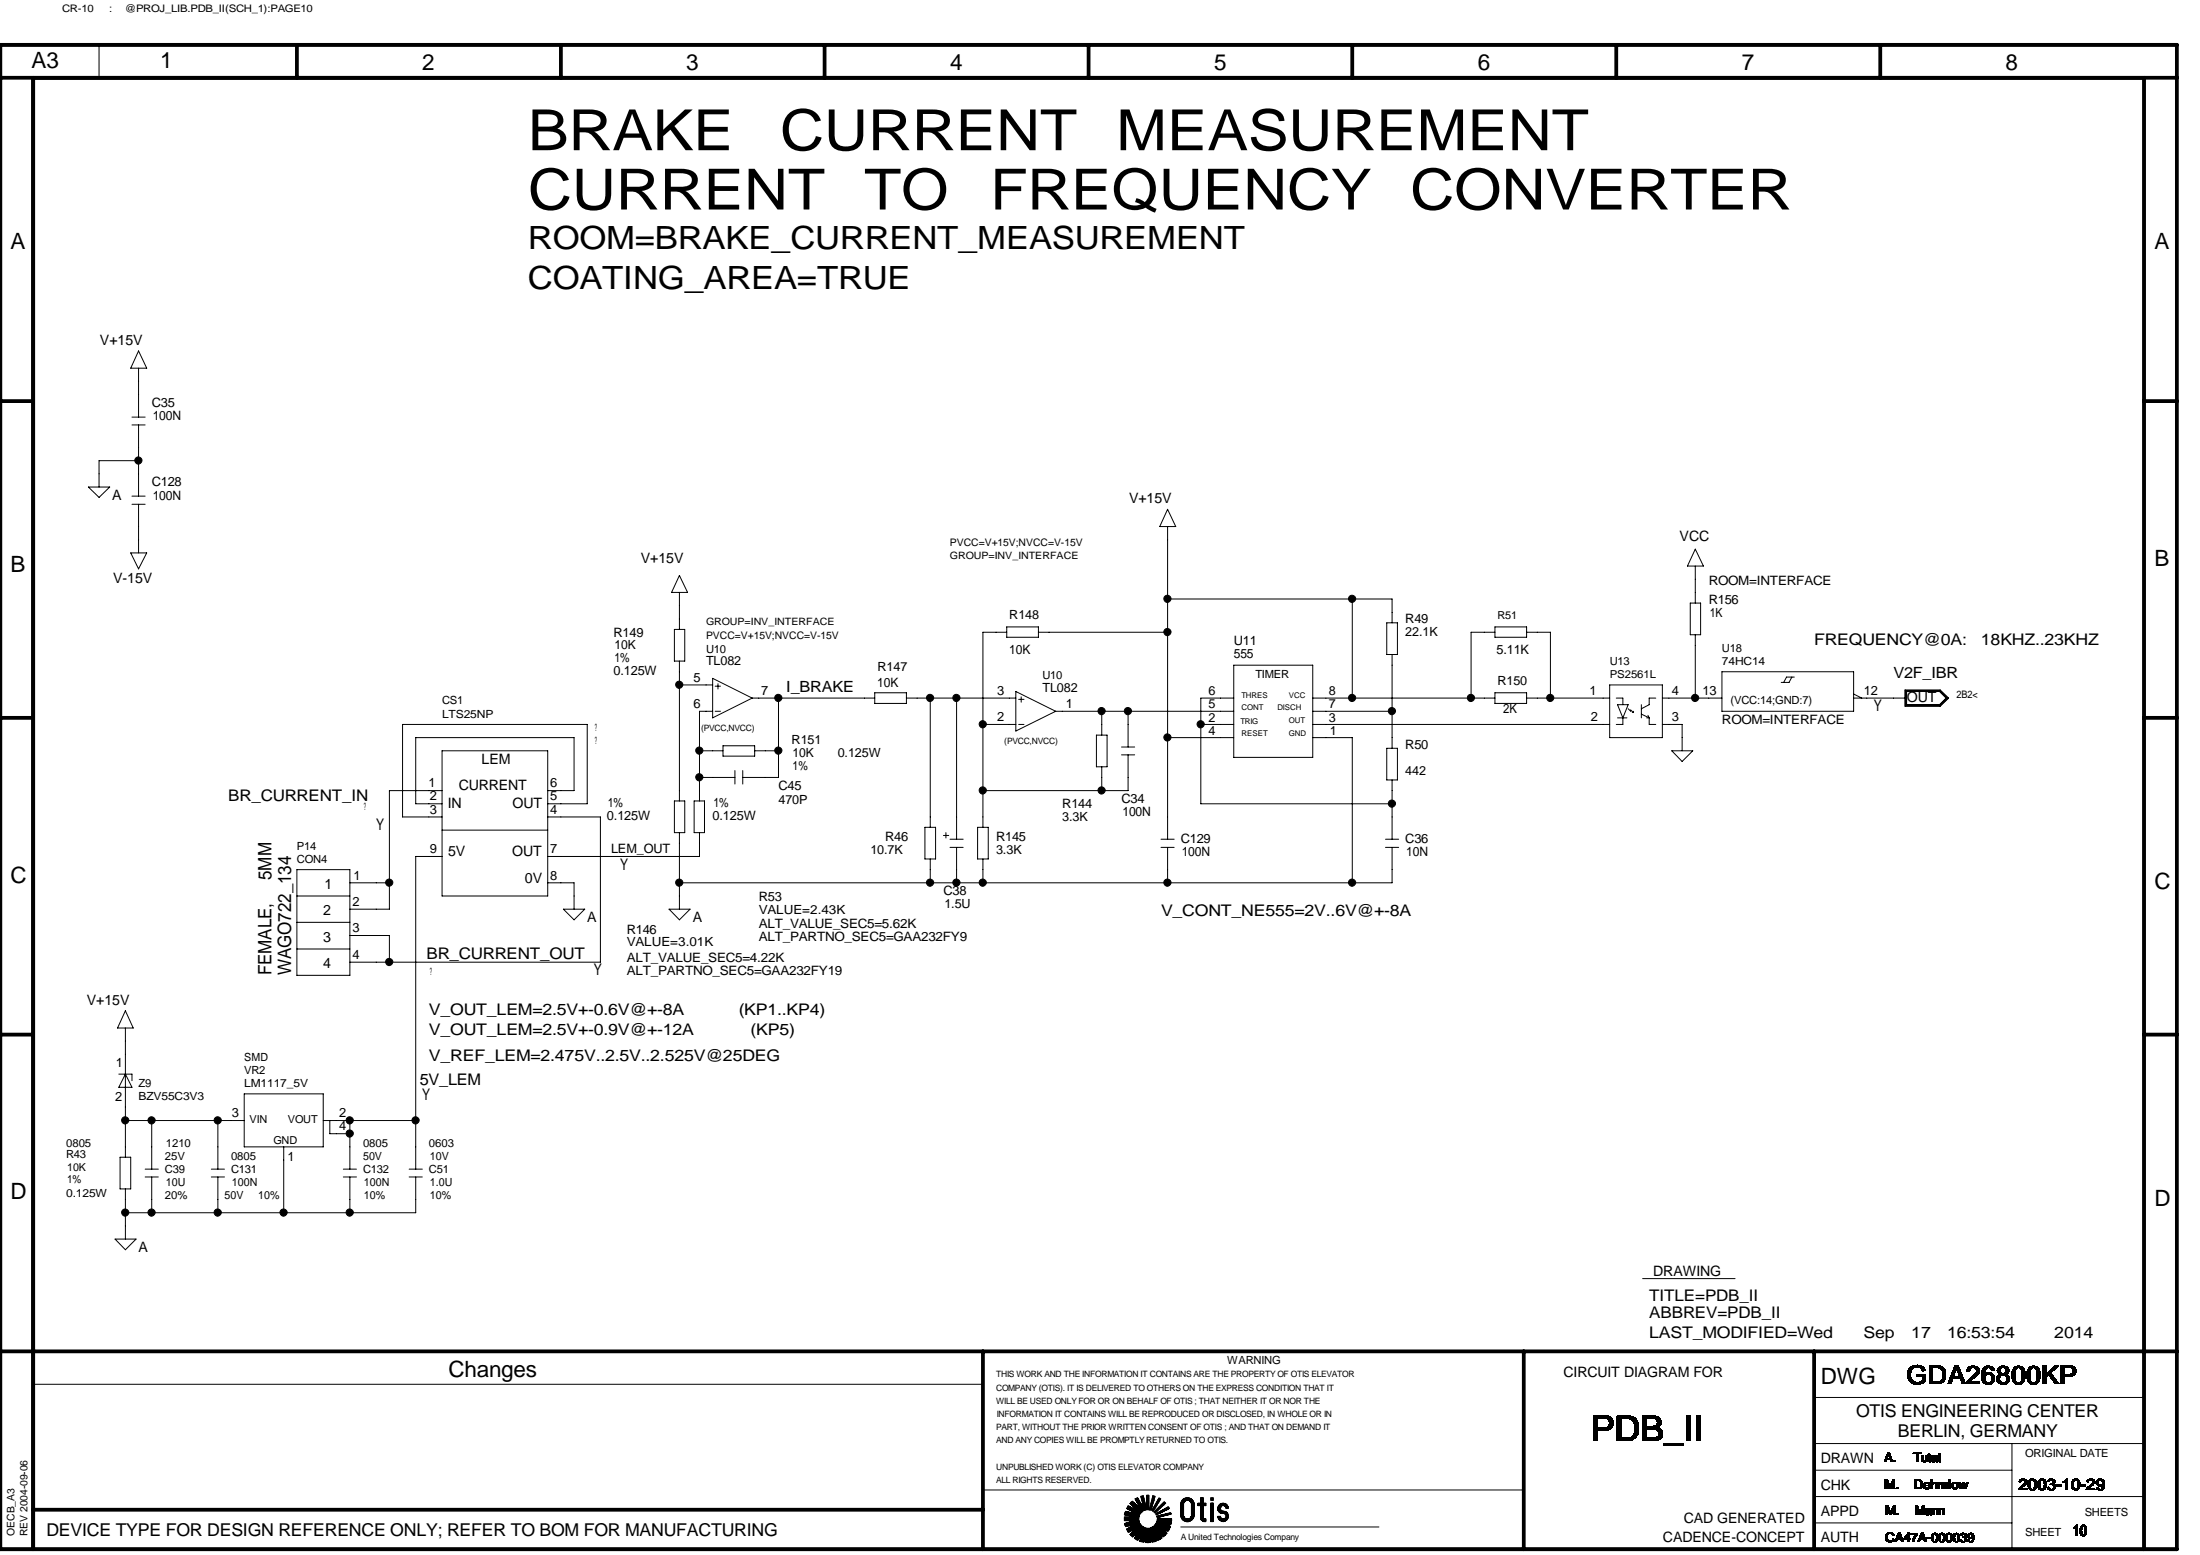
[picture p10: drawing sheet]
<svg xmlns="http://www.w3.org/2000/svg" width="297mm" height="210mm" viewBox="0 0 297 210" stroke-linecap="round" stroke-linejoin="round" font-family="sans-serif">
<g fill="none" stroke="#000" stroke-width=".51">
<path d="M0 6.1h293.9v203h-293.9zM0 10.5h293.9M4.5 10.5v198.6M40.1 6.1v4.4M75.7 6.1v4.4M111.3 6.1v4.4M147 6.1v4.4M182.6 6.1v4.4M218.2 6.1v4.4M253.9 6.1v4.4M289.5 10.5v198.6M0 54.1h4.5"/>
<path d="M289.5 54.1h4.4M0 96.9h4.5M289.5 96.9h4.4M0 139.7h4.5M289.5 139.7h4.4M0 182.4h293.9M132.7 182.4v26.7M205.7 182.4v26.7M244.9 182.4v26.7M4.5 203.8h128.2"/>
</g>
<g fill="none" stroke="#000" stroke-width=".14">
<path d="M.2 6.2h293.5v202.8h-293.5zM13.4 6.1v4.4M17.8 57.4h1.8M17.8 56.3h1.8M18.7 47.4l1.1 2.3h-2.2zM18.7 49.7v6.6M18.7 57.4v9.6M11.9 65.7h2.9l-1.4 1.4zM17.6 74.6h2.2l-1.1 2.2zM17.8 68.1h1.8M17.8 67h1.8M18.7 68.1v6.5"/>
<path d="M18.7 62.2h-5.3v3.5M91.7 77.7l1.1 2.3h-2.1zM91.7 80v5M157.6 68.7l1.1 2.4h-2.1zM157.6 71.1v42.2M228.9 76.4v5M228.9 74.1l1.1 2.3h-2.2zM91.1 85h1.4v4.2h-1.4zM91.7 89.2v18.9M91.7 92.5h4.5M96.2 96h-1.8v12.1M96.2 91.6l5.4 2.6-5.4 2.7z"/>
<path d="M96.6 96h.7M96.6 92.6h.7M96.9 92.3v.7M101.6 94.2h16.5M105.1 94.2v10.7h-4.8M118.1 93.5h4.3v1.5h-4.3zM122.4 94.2h14.8M125.6 94.2v17.5M129.2 94.2v19.1M132.7 97.8h4.5M135.9 84.6h4.3v1.4h-4.3zM135.9 85.3h-3.2v26.4"/>
<path d="M137.2 93.3l5.3 2.7-5.3 2.7zM137.5 94.4h.8M137.5 97.8h.8M137.9 94.1v.7M140.2 85.3h17.4M142.5 96h24.1M148 99.2h1.5v4.3h-1.5zM148.8 96v3.2M152.3 96v4.8M157.6 99.6h9M157.6 80.9h30.4v3.2M162.1 97.8h4.5"/>
<path d="M166.6 94.2h-4.5v14.3h25.9M166.6 89.8h10.6v12.4h-10.6zM177.2 94.2h24.6M177.2 96h10.8M177.2 97.8h40.1M177.2 99.6h5.4v19.6M182.6 80.9v13.3M187.2 84.1h1.5v4.2h-1.5zM188 88.3v12.7M201.8 84.6h4.3v1.4h-4.3zM201.8 93.5h4.3v1.5h-4.3zM201.8 85.3h-3.2v8.9"/>
<path d="M206.1 94.2h11.2M206.1 85.3h3.2v8.9M217.3 92.5h7.1v7.1h-7.1zM218.2 94.2h.9v.9M218.4 96.9h1.3M218.4 95.1h1.4l-.7 1.8zM219.1 96.9v.9h-.9M219.8 95.7l.4 .3v-.2l.4 .4M220.4 96.2h.2M220.6 96v.2M221.6 95.1v1.8M221.6 96.4l1.1 .5"/>
<path d="M222.3 96.9h.4M222.5 96.6l.2 .3M222.7 96.9v.9h.9M223.6 94.2h-.9v.9l-1.1 .6M224.4 94.2h8.1M224.4 97.8h2.7v3.5M228.2 81.4h1.4v4.3h-1.4zM228.9 85.7v8.5M232.5 90.7h17.8v5.3h-17.8zM241.9 91.4l-.3 .7h-1.1M242.3 91.4h-1.1l-.4 .7M250.3 94.2h7.1"/>
<path d="M250.3 93.7l1.1 .5M257.2 93.1h4.8l1.1 1.1-1.1 1.1h-4.8zM257.3 93.2h4.7l1 1-1 1h-4.7zM257.3 93.3h4.6l.9 .9-.9 1h-4.6zM257.4 93.3h4.5l.9 .9-.9 .9h-4.5zM40.1 117.4h7.1v14.3h-7.1zM47.2 119.2h5.4M59.7 101.3h14.3v19.6h-14.3zM59.7 106.7h-7.1v16h-5.4M59.7 112.1h14.3M59.7 115.6h-3.6v42.2M74 108.5h5.3v-10.7h-24.9v12.5h5.3"/>
<path d="M74 119.2h3.5v3.5M74 110.3h7.1v19.6h-33.9M74 106.7h3.5v-7.1h-21.4v8.9h3.6M91.1 108.1h1.4v4.3h-1.4zM91.7 112.4v10.3M93.7 108.1h1.4v4.3h-1.4zM94.4 101.3h3.2M94.4 104.9h4.8M94.4 112.4v3.2h-20.4M97.6 100.7h4.3v1.4h-4.3zM99.2 104v1.8M100.3 104v1.8"/>
<path d="M101.9 101.3h3.2M124.9 111.7h1.4v4.3h-1.4zM125.6 116v3.2M127.4 112.8h.7M127.7 112.4v.7M128.3 114.4h1.7M128.3 113.3h1.7M129.2 114.4v4.8M132 111.7h1.4v4.3h-1.4zM132.7 116v3.2M148.8 103.5v3.2M151.4 101.9h1.8"/>
<path d="M151.4 100.8h1.8M152.3 101.9v4.8h-19.6M156.8 114.4h1.7M156.8 113.3h1.7M157.6 114.4v4.8M187.1 114.4h1.7M187.1 113.3h1.7M187.2 101h1.5v4.3h-1.5zM188 114.4v4.8h-96.3M188 105.3v8M225.7 101.3h2.9l-1.5 1.5zM16.9 138.8v6.2"/>
<path d="M16.9 136.4l1.1 2.4h-2.1zM40.1 120.9h7.1M40.1 124.5h7.1M40.1 128.1h7.1M47.2 126.3h5.4v3.6M76.1 122.7h2.8l-1.4 1.5zM90.3 122.7h2.9l-1.5 1.5zM16 145h1.8v.9M16.2 156.2h1.4v4.3h-1.4zM16.9 151.3h16.1M16.9 145l.9 1.8h-1.8zM16.9 145.2v11"/>
<path d="M19.6 158.9h1.8M19.6 157.8h1.8M20.5 151.3v6.5M20.5 158.9v4.8M28.5 158.9h1.8M28.5 157.8h1.8M29.4 151.3v6.5M29.4 158.9v4.8M33 147.7h10.6v7.1h-10.6zM38.3 154.8v8.9M43.6 151.3h12.5M44.5 151.3v1.7h2.7"/>
<path d="M46.4 158.9h1.7M46.4 157.8h1.7M47.2 151.3v6.5M47.2 158.9v4.8M55.2 158.9h1.8M55.2 157.8h1.8M56.1 158.9v4.8h-39.2M15.5 167.3h2.9l-1.5 1.4zM16.9 160.5v6.8M221.8 172.6h12.5M4.5 186.9h128.2M244.9 194.9h44.6"/>
<path d="M244.9 188.6h44.6M244.9 198.5h26.7M271.6 194.9v14.2M4.3 209.1v-198.4h285.3v198.4M132.7 201.1h73M151.8 205.2h2M151.8 205.3h2M151.8 204.9h2M151.8 204.8h2M151.8 205h2M151.8 205.1h2M151.8 204.3h1.6"/>
<path d="M151.8 204.3h1.4M151.8 204.4h2.1M151.8 205.7h2.2M151.8 205.7h2.1M151.9 204.2h.9M151.9 204.3h1M151.9 204.2h.8M151.9 205.8h2.1M151.9 205.9h1M151.9 205.8h1.2M151.9 206h.4M151.9 204.1h.5"/>
<path d="M151.9 204.1h.6M151.9 205.9h.7M151.9 206h.6M152 204h.1M152 206h.1M152 206.1l1.2-.3-1.1 .6h1M152 205.6h1.9M152 204.5h1.8M152.1 203.6l1.4 .8-1.5-.4M152.1 203.6h.8M152.1 203.6h.9M152.1 206.5h.8"/>
<path d="M152.1 205.6h1.7M152.1 206.5h.9M152.2 203.5h.6M152.2 203.5h.5M152.2 206.5h.7M152.2 206.4h1M152.2 203.4h.5M152.2 203.4h.3M152.2 203.7h.9M152.2 206.6h.5M152.2 206.7h.5M152.2 206.7h.4"/>
<path d="M152.2 206.6h.6M152.2 206.3h5.7M152.2 205.5h1.6M152.3 203.3h.2M152.3 206.8h.2M152.3 203.3h.1M152.3 203.7h.8M152.4 204.6h1.4M152.4 206.3h5.5M152.4 206.8l1-.5-.8 .8h.7M152.4 203.8h.8M152.4 205.5h1.4"/>
<path d="M152.4 206.2h2.3M152.5 203.8h.8M152.5 203.8h.9M152.5 204.6h1.3M152.5 206.2h2.1M152.5 205.4h1.3M152.6 206.2h1.9M152.6 202.9h.5M152.6 207.2h.6M152.6 206.1h1.8M152.6 207.1h.7M152.7 202.9h.4"/>
<path d="M152.7 203h.5M152.7 203.9h.8M152.7 207.1h.7M152.7 207.2h.5M152.7 203.1h.6M152.7 202.8h.4M152.7 202.8h.3M152.7 203h.6M152.7 204.6h1.1M152.7 207h.8M152.7 207.3h.4M152.7 203.1h.7"/>
<path d="M152.7 202.7h.3M152.7 206.1h1.6M152.8 204h.8M152.8 207.3h.3M152.8 206.9h.7M152.8 205.4h1M152.8 203.2h.6M152.8 202.7h.1M152.8 207.4h.2M152.8 206h1.5M152.8 206.8h.8M152.8 206.9h4.7"/>
<path d="M152.9 206h1.3M152.9 203.2h.6M152.9 204.7h.9M152.9 207.4h.1M152.9 206.8h4.5M152.9 205.4h.9M152.9 204.1h1.3M152.9 204h.8M152.9 206.8h4.4M152.9 207.5l.7-.7-.4 .9M152.9 206h1.2M152.9 203.3h.6"/>
<path d="M152.9 206.7h4.4M153 203.3h.6M153 206.7h4.3M153 205.9h1.1M153 203.4h.6M153 204.7h.8M153 206.6h4.2M153.1 205.3h.7M153.1 203.4h.6M153.1 204.1h1M153.1 205.9h.9M153.1 206.6h4.1"/>
<path d="M153.1 203.5h.7M153.1 204.2h1M153.1 206.5h4.7M153.2 203.5h.6M153.2 206.5h4.7M153.2 205.8h.8M153.2 202.9h-.6l1.2 1.2-1.5-.9M153.2 204.2h.8M153.2 205.3l-1.4 .4h2.1M153.2 207.7h.6M153.2 207.6h.6M153.2 202.3l.9 1.5-1.2-1.2"/>
<path d="M153.2 203.6h.6M153.2 204.3h.8M153.2 206.4h4.7M153.3 202.4h.4M153.3 202.3h.4M153.3 203.6h.6M153.3 207.5h.6M153.3 207.7h.5M153.3 202.5h.5M153.3 204.3h.7M153.3 207.4h.7M153.4 202.3h.2"/>
<path d="M153.4 202.5h.4M153.4 202.6h.4M153.4 203.7h.6M153.4 207.3h.6M153.4 207.4h.6M153.4 207.8h.3M153.4 204.3h.6M153.4 207.2h.7M153.5 202.2h.1M153.5 202.7h.3M153.5 203.8h1.9M153.5 207.9h.2"/>
<path d="M153.5 207.2h3.1M153.5 202.7h.4M153.5 203.8h.5M153.5 207.1h3.1M153.5 202.8h.5M153.5 202.8h.4M153.5 203.8h1.2M153.5 207.9l.6-.7-.2 .9M153.5 207h4M153.5 207.1h3M153.6 202.9h.4M153.6 203.9h.9"/>
<path d="M153.6 206.9h3.9M153.6 203h.4M153.6 203.9h.8M153.6 206.8h3.8M153.7 203.1h.4M153.7 203h.3M153.7 204h.6M153.7 203.2h.4M153.8 203.2h.4M153.8 204h.5M153.8 203.3h.4M153.8 203.4h.5"/>
<path d="M153.9 203.4h.4M153.9 204.5h-2.1l1.6 .3M153.9 208h.6M153.9 203.5h.4M153.9 207.9h.6M153.9 208.1h.6M154 203.6h.3M154 203.5h.3M154 207.8h.5M154 207.9h.5M154 203.6h.4M154 207.7h.6"/>
<path d="M154 202h.4M154 202.1h.4M154 203.7h1.1M154 203.7h.4M154 207.4h.6M154 208.1h.5M154 207.5h.6M154 207.6h.6M154.1 202.3h.4M154.1 202.2h.3M154.1 202.1h.3M154.1 203.8h1.3"/>
<path d="M154.1 207.3h2.6M154.1 207.4h1.8M154.1 202.4h.4M154.1 207.2h2.6M154.2 201.9h.1M154.2 202.4h.3M154.2 202.5h.3M154.2 202.6h.3M154.2 202.7h.4M154.3 202.9h.3M154.3 202.8h.3M154.3 202.7h.3"/>
<path d="M154.3 201.9l.5 1.8v-1.9h.3v2M154.3 203.1h.4M154.3 203.1h.3M154.3 203h.3M154.3 208.2h.1M154.3 202h-.3l.5 1.8-.9-1.7M154.3 203.2h.4M154.4 203.4h.3M154.4 203.3h.3M154.4 203.5h.3M154.4 203.5h.4M154.4 208.2l.3-.8v.8"/>
<path d="M154.5 203.6h.3M154.5 203.7h.6M154.7 207.9h.6M154.7 207.4h1.3M154.7 207.8h.6M154.7 208.2h.6M154.7 208.1h.6M154.7 207.5h.6M154.7 207.6h.6M154.7 207.7h.6M154.7 208h.6M154.8 202.4h.3"/>
<path d="M154.8 202.3h.3M154.8 202.2h.3M154.8 202h.3M154.8 202.1h.3M154.8 201.9h.3M154.8 203.2h.3M154.8 203.1h.3M154.8 203.4h.3M154.8 203.3h.3M154.8 202.9h.3M154.8 202.8h.3M154.8 202.5h.3"/>
<path d="M154.8 203h.3M154.8 202.6h.3M154.8 202.7h.3M154.8 203.5h.3M154.8 203.6h.3M154.9 208.2h.2M155.2 203.6h.3M155.2 203.7h.2M155.3 203.5h.2M155.3 203.6h.2M155.3 203.4h.2M155.3 203.4h.3"/>
<path d="M155.3 203.3h.3M155.3 207.5h.7M155.3 207.6h.7M155.3 206.2h2.6M155.4 203.2h.2M155.4 203.3h.2M155.4 207.6h.6M155.4 203.1h.2M155.4 203h.3M155.4 202.9h.3M155.4 207.8h.6M155.4 207.9h.6"/>
<path d="M155.4 207.7h.6M155.4 206.2h2.6M155.4 202.8h.3M155.4 202.7h.3M155.4 207.9h.7M155.5 202.6h.3M155.5 202.7h.3M155.5 207.9h.6M155.5 208h.6M155.5 206.2h2.5M155.5 202.5h.3M155.5 208.1h.5"/>
<path d="M155.6 202.4h.2M155.6 202.3h.2M155.6 202.3h.3M155.6 203.8h.2M155.6 203.9h.1M155.6 208.2h.1M155.6 208.2l-.3-.8v.8M155.6 206.1h2.4M155.6 202.2h.3M155.6 202h.4M155.6 202.1h.3M155.6 203.7h.3"/>
<path d="M155.6 204h.1M155.7 201.9h.1M155.7 202h.2M155.7 203.6h.3M155.7 203.7h.2M155.7 201.9l-.5 1.9M155.7 206.1h2.3M155.7 203.5h.3M155.8 203.5h.2M155.8 206h2.1M155.8 203.4h.3M155.8 203.3h.3"/>
<path d="M155.8 204.1h.3M155.9 203.2h.3M155.9 203.3h.2M155.9 204h.3M155.9 205.9h1.9M155.9 204.2h.1M155.9 205.9h1.8M156 203.2h.2M156 202l-.6 1.8h-.3M156 204h.2M156 204.2h.1M156 207.4h.7"/>
<path d="M156 205.8h1.5M156 203.1h.2M156 203.1h.3M156 203.9h.3M156 207.4h.8M156 205.8h2.1M156 203h.3M156 207.5h.8M156 205.7h2.1M156.1 202.9h.2M156.1 202.9h.3M156.1 203.8h.3"/>
<path d="M156.1 204.5h.1M156.1 204.4h.2M156.1 207.6h.7M156.1 207.5h.7M156.1 205.7h2M156.1 205.6h2M156.1 202.8h.3M156.1 204.3h.4M156.1 207.7h.7M156.1 205.6h2.1M156.1 205.5h2.1M156.2 202.8h.3"/>
<path d="M156.2 202.7h.3M156.2 203.8h.3M156.2 205.4h2M156.2 205.5h2M156.2 205.3h2M156.2 203.7h.3M156.2 204.8h.5M156.2 204.7h.6M156.2 207.7h.5M156.2 205.2h2M156.2 202.6h.3M156.2 204.3h.4"/>
<path d="M156.2 204.8h.2M156.2 207.8h.4M156.2 207.8h.5M156.2 205.1h2M156.2 205h2M156.3 202.5h.3M156.3 202.6h.2M156.3 203.6h.3M156.3 207.9h.2M156.3 204.2h.4M156.3 202.4h.4M156.3 203.6h.4"/>
<path d="M156.3 204.6h.8M156.3 207.9l-.4-.6 .2 .8M156.4 202.4h.3M156.4 203.5h.3M156.4 204.2h.4M156.4 202.3h.3l-1 1.7M156.4 202.3h.3M156.5 203.5h.3M156.5 204.1h.3M156.5 202.2h.1M156.5 203.4h.3M156.5 202.2l-1 1.7h.2"/>
<path d="M156.5 204.1h.5M156.5 204.6h.8M156.5 203.4h.4M156.6 203.3h.3M156.6 204.6h.8M156.6 203.3h.4M156.6 204h.5M156.6 207.1h.9M156.7 203.2h.3M156.7 207.1h.7M156.7 203.2h.4M156.7 204h.5"/>
<path d="M156.7 204h.4M156.7 204.5h.9M156.7 207.2h.7M156.8 203.2h.3M156.8 207.2h.5M156.8 203.1h.4M156.8 203.9h.5M156.9 203h.3M156.9 203.9h.5M156.9 207.3h.4M156.9 203h.4M156.9 207.3h.3"/>
<path d="M157 202.9h.3M157 203.8h.5M157 207.3h.2M157 207.4h.2M157 202.9h.4l-1.4 1.4M157 204.5h.8M157 207.4h.1M157.1 202.9h.2M157.1 203.8h.5M157.1 202.8h.2M157.1 207.4l-.6-.4 .4 .6h-.8M157.2 203.7h.5"/>
<path d="M157.2 204.4h.7M157.2 202.7l-1.4 1.4h.3M157.2 203.7h.6M157.3 203.6h.6l-1.8 .9M157.3 204.4h.8l-1.9 .5M157.4 203.6h.5M157.4 204.3h.7M157.4 206.6h.4M157.4 205.8l.6 .2h-2.3M157.5 203.5h.4M157.5 206.6h.3M157.6 203.5h.2"/>
<path d="M157.6 204.3h.5M157.6 206.7h.1M157.6 203.4h.2M157.7 206.7l-.6-.2 .5 .5h-4M157.7 203.4l-1.6 .9h.3M157.9 204.3h.2M157.9 204.2h.2M158.1 204.2l-1.9 .5h.8M159.4 203.1h.4v1.4h-.4zM159.4 203h.4M159.4 202.9h.4M159.4 204.6h.4"/>
<path d="M159.4 206.1h26.8M159.5 202.9l-.1 .1h.4M159.5 202.8v.1M159.5 203.1v1.4M159.5 204.7l.1 .2M159.5 202.9h.3M159.5 202.8h.4M159.5 204.8h.4M159.5 204.6h.3M159.5 204.7h.3M159.5 202.7v.1M159.5 202.7h.4"/>
<path d="M159.6 204.9v.2M159.6 202.6h.4M159.6 203.1v1.4M159.6 202.7h.4M159.6 204.9h.4M159.6 202.6l-.1 .1M159.6 202.6h.5M159.6 205h.5M159.6 202.5h1.4M159.6 205.1h1.4M159.6 205h1.4M159.7 202.4l-.1 .2"/>
<path d="M159.7 202.5h1.3M159.7 205.1l.1 .2 1-.1M159.7 203.1v1.4M159.7 205.1h1.3M159.7 202.4h1.2h-1.2M159.8 205.2h1.1h-1.1M159.8 202.4h1.1M159.8 203.1v1.4M159.8 204.6h-.4l.1 .1M159.8 202.3h1M159.9 202.3h.9M159.9 205.3l.1 .1 .7-.1"/>
<path d="M159.9 202.3l-.1 .1M159.9 204.9h-.4M160 202.3l.6-.1 .1 .1M160.1 202.2h.4M160.1 205.4h.4M160.6 202.6h.5M160.6 205h.5M160.7 202.6h.4M160.7 204.9h.4M160.7 202.7h.4M160.7 205.3h-.8M160.7 204.9h.5"/>
<path d="M160.7 202.7h.5M160.8 202.3v.1M160.8 202.8h.4M160.8 204.8h.4M160.8 202.9h.4M160.8 204.7h.4M160.9 203.1h.3v1.4h-.3zM160.9 203h.3M160.9 202.9h.3M160.9 204.6h.3M160.9 203.1v1.4M161 203.1v1.4"/>
<path d="M161 202.5l.1 .1M161 205l-.1 .1h-1.2M161.1 202.6l.1 .3M161.1 203.1v1.4M161.1 205h-.1M161.1 204.9v.1M161.2 204.8l-.1 .1M161.2 203.1v1.4M161.2 204.7v.1M161.2 202.9v.1M161.2 204.6v.1M161.8 203.2h1"/>
<path d="M161.8 203.1h1M161.8 203h1M161.8 202.9h1M162.1 202.2v2.7h.4v-2.7M162.1 204.9h.4M162.1 205h.5M162.1 205.1h.7M162.1 205h.7M162.2 202.2v2.7M162.2 205.1h.6M162.2 205.2h.6M162.3 205.2h.5"/>
<path d="M162.3 202.2v2.7M162.3 205.3h.5M162.4 205.4h.4M162.4 202.2v2.7M162.5 205.4h.3M163.5 202.2v.3M163.5 202.9v2.5M163.6 202.2v.3M163.6 202.9v2.5M163.7 202.2v.3M163.7 202.9v2.5M163.8 202.2v.3"/>
<path d="M163.8 202.9v2.5M164.4 203.5h.4M164.4 203.6h.4M164.4 203.7h.4M164.4 203.8h.4M164.4 204.8h.4M164.4 204.7h.4M164.5 204.9h.3M164.5 203.4h.3M164.5 203.4h.4M164.5 203.9h.4M164.5 203.9h.5"/>
<path d="M164.5 204.9h.4M164.5 203.3h.5M164.5 203.3h.4M164.5 204h.7M164.5 204h.9M164.5 205h.5M164.5 203.2h1.2M164.5 204h1M164.5 205.1h1.2M164.5 205h1.2M164.6 203.2h1.1M164.6 204.1h1"/>
<path d="M164.6 205.1h1.1M164.6 203.1h1M164.6 205.2h1M164.7 203.1h.9M164.7 204.2h1M164.7 205.2h.9M164.7 203h.9M164.8 205.3h.7M164.8 203h.7M164.8 204.3h.9M164.8 202.9h.7M164.8 204.3h1"/>
<path d="M164.9 205.4h.5M165.1 202.9h.1M165.1 205.4h.1M165.3 203.3h.5M165.3 204.3h.5M165.3 205h.5M165.4 203.3h.4M165.4 203.4h.4M165.4 204.9h.4M165.4 204.4h.4M165.5 204.9h.3M165.5 203.5h.4"/>
<path d="M165.5 204.5h.4M165.5 204.5h.3M165.5 204.8h.4M165.5 203.6h.4M165.5 204.6h.4M165.5 204.7h.4M244.9 202h44.6M244.9 205.6h26.7"/>
<circle cx="18.7" cy="62.2" r=".49"/>
<circle cx="91.7" cy="92.4" r=".49"/>
<circle cx="105.1" cy="94.2" r=".49"/>
<circle cx="125.6" cy="94.2" r=".49"/>
<circle cx="129.1" cy="94.2" r=".49"/>
<circle cx="132.7" cy="97.8" r=".49"/>
<circle cx="148.7" cy="96" r=".49"/>
<circle cx="152.3" cy="96" r=".49"/>
<circle cx="157.6" cy="99.5" r=".49"/>
<circle cx="157.6" cy="80.8" r=".49"/>
<circle cx="157.6" cy="85.3" r=".49"/>
<circle cx="162.1" cy="97.8" r=".49"/>
<circle cx="182.6" cy="80.8" r=".49"/>
<circle cx="182.6" cy="94.2" r=".49"/>
<circle cx="187.9" cy="96" r=".49"/>
<circle cx="198.6" cy="94.2" r=".49"/>
<circle cx="209.3" cy="94.2" r=".49"/>
<circle cx="228.9" cy="94.2" r=".49"/>
<circle cx="52.6" cy="119.1" r=".49"/>
<circle cx="91.7" cy="119.1" r=".49"/>
<circle cx="94.4" cy="101.3" r=".49"/>
<circle cx="94.4" cy="104.9" r=".49"/>
<circle cx="105.1" cy="101.3" r=".49"/>
<circle cx="125.6" cy="119.1" r=".49"/>
<circle cx="129.1" cy="119.1" r=".49"/>
<circle cx="132.7" cy="119.1" r=".49"/>
<circle cx="132.7" cy="106.7" r=".49"/>
<circle cx="148.7" cy="106.7" r=".49"/>
<circle cx="157.6" cy="119.1" r=".49"/>
<circle cx="182.6" cy="119.1" r=".49"/>
<circle cx="187.9" cy="108.5" r=".49"/>
<circle cx="52.6" cy="129.9" r=".49"/>
<circle cx="16.9" cy="151.2" r=".49"/>
<circle cx="20.5" cy="151.2" r=".49"/>
<circle cx="29.4" cy="151.2" r=".49"/>
<circle cx="47.2" cy="153" r=".49"/>
<circle cx="47.2" cy="151.2" r=".49"/>
<circle cx="56.1" cy="151.2" r=".49"/>
<circle cx="16.9" cy="163.7" r=".49"/>
<circle cx="20.5" cy="163.7" r=".49"/>
<circle cx="29.4" cy="163.7" r=".49"/>
<circle cx="38.3" cy="163.7" r=".49"/>
<circle cx="47.2" cy="163.7" r=".49"/>
</g>
<g fill="#000">
<circle cx="18.7" cy="62.2" r=".49"/>
<circle cx="91.7" cy="92.4" r=".49"/>
<circle cx="105.1" cy="94.2" r=".49"/>
<circle cx="125.6" cy="94.2" r=".49"/>
<circle cx="129.1" cy="94.2" r=".49"/>
<circle cx="132.7" cy="97.8" r=".49"/>
<circle cx="148.7" cy="96" r=".49"/>
<circle cx="152.3" cy="96" r=".49"/>
<circle cx="157.6" cy="99.5" r=".49"/>
<circle cx="157.6" cy="80.8" r=".49"/>
<circle cx="157.6" cy="85.3" r=".49"/>
<circle cx="162.1" cy="97.8" r=".49"/>
<circle cx="182.6" cy="80.8" r=".49"/>
<circle cx="182.6" cy="94.2" r=".49"/>
<circle cx="187.9" cy="96" r=".49"/>
<circle cx="198.6" cy="94.2" r=".49"/>
<circle cx="209.3" cy="94.2" r=".49"/>
<circle cx="228.9" cy="94.2" r=".49"/>
<circle cx="52.6" cy="119.1" r=".49"/>
<circle cx="91.7" cy="119.1" r=".49"/>
<circle cx="94.4" cy="101.3" r=".49"/>
<circle cx="94.4" cy="104.9" r=".49"/>
<circle cx="105.1" cy="101.3" r=".49"/>
<circle cx="125.6" cy="119.1" r=".49"/>
<circle cx="129.1" cy="119.1" r=".49"/>
<circle cx="132.7" cy="119.1" r=".49"/>
<circle cx="132.7" cy="106.7" r=".49"/>
<circle cx="148.7" cy="106.7" r=".49"/>
<circle cx="157.6" cy="119.1" r=".49"/>
<circle cx="182.6" cy="119.1" r=".49"/>
<circle cx="187.9" cy="108.5" r=".49"/>
<circle cx="52.6" cy="129.9" r=".49"/>
<circle cx="16.9" cy="151.2" r=".49"/>
<circle cx="20.5" cy="151.2" r=".49"/>
<circle cx="29.4" cy="151.2" r=".49"/>
<circle cx="47.2" cy="153" r=".49"/>
<circle cx="47.2" cy="151.2" r=".49"/>
<circle cx="56.1" cy="151.2" r=".49"/>
<circle cx="16.9" cy="163.7" r=".49"/>
<circle cx="20.5" cy="163.7" r=".49"/>
<circle cx="29.4" cy="163.7" r=".49"/>
<circle cx="38.3" cy="163.7" r=".49"/>
<circle cx="47.2" cy="163.7" r=".49"/>
</g>
<g font-size="7.7">
<text x="71.3" y="20.3">BRAKE</text>
<text x="105.3" y="20.3">CURRENT MEASUREMENT</text>
<text x="71.3" y="28.3">CURRENT TO</text>
<text x="133.7" y="28.3">FREQUENCY CONVERTER</text>
</g>
<text font-size="4.8" x="214.8" y="194.5">PDB_II</text>
<g font-size="4.3">
<text x="71.3" y="33.6">ROOM=BRAKE_CURRENT_MEASUREMENT</text>
<text x="71.3" y="39">COATING_AREA=TRUE</text>
</g>
<text font-size="3.5" x="257.4" y="186.9">GDA26800KP</text>
<g font-size="3">
<text x="4.3" y="9.2">A3</text>
<text x="21.6" y="9.2">1</text>
<text x="57" y="9.4">2</text>
<text x="92.7" y="9.4">3</text>
<text x="128.3" y="9.4">4</text>
<text x="163.9" y="9.4">5</text>
<text x="199.5" y="9.4">6</text>
<text x="235.2" y="9.4">7</text>
<text x="270.8" y="9.4">8</text>
<text x="1.4" y="33.6">A</text>
<text x="290.9" y="33.6">A</text>
<text x="1.4" y="77.3">B</text>
<text x="290.9" y="76.4">B</text>
<text x="1.4" y="119.1">C</text>
<text x="290.9" y="120">C</text>
<text x="1.4" y="161.9">D</text>
<text x="290.9" y="162.8">D</text>
<text x="60.6" y="185.9">Changes</text>
<text x="245.8" y="186.8">DWG</text>
</g>
<g font-size="2.5">
<text x="36.7" y="118.8" transform="rotate(-90 36.7 118.8)">5MM</text>
<text x="36.7" y="131.7" transform="rotate(-90 36.7 131.7)">FEMALE,</text>
<text x="39.3" y="131.7" transform="rotate(-90 39.3 131.7)">WAGO722_134</text>
</g>
<g font-size="2.4">
<text x="250.6" y="191.3">OTIS ENGINEERING CENTER</text>
<text x="256.2" y="194">BERLIN, GERMANY</text>
<text x="6.3" y="207.3">DEVICE TYPE FOR DESIGN REFERENCE ONLY; REFER TO BOM FOR MANUFACTURING</text>
</g>
<g font-size="2.2">
<text x="244.9" y="87.1">FREQUENCY@0A:</text>
<text x="267.5" y="87.1">18KHZ..23KHZ</text>
<text x="253" y="96">Y</text>
<text x="30.8" y="108.1">BR_CURRENT_IN</text>
<text x="50.8" y="112.1">Y</text>
<text x="83.7" y="117.4">Y</text>
<text x="156.8" y="123.6">V_CONT_NE555=2V..6V@+-8A</text>
<text x="57.6" y="129.5">BR_CURRENT_OUT</text>
<text x="80.2" y="131.7">Y</text>
<text x="57.9" y="137">V_OUT_LEM=2.5V+-0.6V@+-8A</text>
<text x="99.7" y="137">(KP1..KP4)</text>
<text x="57.9" y="139.7">V_OUT_LEM=2.5V+-0.9V@+-12A</text>
<text x="57.9" y="143.2">V_REF_LEM=2.475V..2.5V..2.525V@25DEG</text>
<text x="101.3" y="139.7">(KP5)</text>
<text x="56.7" y="146.4">5V_LEM</text>
<text x="57" y="148.5">Y</text>
<text x="222.7" y="178">ABBREV=PDB_II</text>
<text x="222.7" y="175.6">TITLE=PDB_II</text>
<text x="222.7" y="180.6">LAST_MODIFIED=Wed</text>
<text x="251.6" y="180.6">Sep</text>
<text x="258.1" y="180.6">17</text>
<text x="262.9" y="180.6">16:53:54</text>
<text x="277.4" y="180.6">2014</text>
<text x="272.5" y="201.1">2003-10-29</text>
<text x="279.9" y="207.3">10</text>
</g>
<g font-size="2.1">
<text x="106.2" y="93.3">I_BRAKE</text>
<text x="255.6" y="91.6">V2F_IBR</text>
</g>
<g font-size="1.9">
<text x="13.5" y="46.6">V+15V</text>
<text x="15.2" y="67.5">A</text>
<text x="152.4" y="67.9">V+15V</text>
<text x="86.5" y="75.9">V+15V</text>
<text x="226.8" y="73">VCC</text>
<text x="15.3" y="78.7">V-15V</text>
<text x="257.5" y="94.7">OUT</text>
<text x="61.9" y="106.7">CURRENT</text>
<text x="65" y="103.1">LEM</text>
<text x="60.4" y="109.1">IN</text>
<text x="69.2" y="109.1">OUT</text>
<text x="60.5" y="115.6">5V</text>
<text x="69.2" y="115.6">OUT</text>
<text x="70.9" y="119.1">0V</text>
<text x="43.6" y="123.6">2</text>
<text x="43.8" y="120">1</text>
<text x="79.3" y="124.5">A</text>
<text x="93.6" y="124.5">A</text>
<text x="43.6" y="130.7">4</text>
<text x="43.6" y="127.1">3</text>
<text x="11.7" y="135.6">V+15V</text>
<text x="18.7" y="169">A</text>
<text x="223.2" y="172.2">DRAWING</text>
<text x="211.1" y="185.9">CIRCUIT DIAGRAM FOR</text>
<text x="245.8" y="197.5">DRAWN</text>
<text x="245.8" y="201.1">CHK</text>
<text x="224.5" y="208.2">CADENCE-CONCEPT</text>
<text x="227.3" y="205.5">CAD GENERATED</text>
<text x="245.8" y="208.2">AUTH</text>
<text x="245.8" y="204.6">APPD</text>
</g>
<g font-size="1.7">
<text x="20.5" y="54.9">C35</text>
<text x="20.6" y="56.7">100N</text>
<text x="20.5" y="65.7">C128</text>
<text x="20.6" y="67.4">100N</text>
<text x="136.3" y="83.5">R148</text>
<text x="230.7" y="79">ROOM=INTERFACE</text>
<text x="230.7" y="81.5">R156</text>
<text x="230.8" y="83.2">1K</text>
<text x="82.8" y="85.9">R149</text>
<text x="83" y="89.3">1%</text>
<text x="83" y="87.7">10K</text>
<text x="95.3" y="89.8">TL082</text>
<text x="136.3" y="88.2">10K</text>
<text x="166.6" y="87">U11</text>
<text x="166.6" y="88.8">555</text>
<text x="189.7" y="84.2">R49</text>
<text x="189.7" y="85.9">22.1K</text>
<text x="202.1" y="88.2">5.11K</text>
<text x="82.8" y="91.1">0.125W</text>
<text x="93.6" y="92">5</text>
<text x="93.6" y="95.6">6</text>
<text x="102.8" y="93.8">7</text>
<text x="118.4" y="92.7">10K</text>
<text x="118.5" y="90.6">R147</text>
<text x="134.6" y="93.8">3</text>
<text x="140.8" y="93.4">TL082</text>
<text x="143.9" y="95.6">1</text>
<text x="163.1" y="93.9">6</text>
<text x="163.1" y="95.6">5</text>
<text x="179.4" y="93.9">8</text>
<text x="179.4" y="95.6">7</text>
<text x="202.2" y="92.4">R150</text>
<text x="214.6" y="93.8">1</text>
<text x="225.7" y="93.8">4</text>
<text x="229.9" y="93.8">13</text>
<text x="251.7" y="93.8">12</text>
<text x="106.9" y="100.4">R151</text>
<text x="134.6" y="97.4">2</text>
<text x="163.1" y="97.4">2</text>
<text x="163.1" y="99.2">4</text>
<text x="179.4" y="97.4">3</text>
<text x="179.5" y="99.2">1</text>
<text x="189.7" y="101.1">R50</text>
<text x="202.9" y="96.3">2K</text>
<text x="214.8" y="97.4">2</text>
<text x="225.7" y="97.4">3</text>
<text x="232.5" y="97.7">ROOM=INTERFACE</text>
<text x="57.9" y="106.3">1</text>
<text x="74.3" y="106.3">6</text>
<text x="105.1" y="106.6">C45</text>
<text x="107" y="104">1%</text>
<text x="107" y="102.2">10K</text>
<text x="113.1" y="102.2">0.125W</text>
<text x="189.7" y="104.6">442</text>
<text x="58" y="109.8">3</text>
<text x="58" y="108">2</text>
<text x="74.3" y="109.8">4</text>
<text x="74.3" y="108">5</text>
<text x="82" y="110.7">0.125W</text>
<text x="82.1" y="108.9">1%</text>
<text x="96.2" y="110.7">0.125W</text>
<text x="96.3" y="108.9">1%</text>
<text x="105.1" y="108.5">470P</text>
<text x="119.5" y="113.6">R46</text>
<text x="134.5" y="113.6">R145</text>
<text x="143.4" y="110.8">3.3K</text>
<text x="143.4" y="109.1">R144</text>
<text x="151.4" y="108.4">C34</text>
<text x="151.6" y="110.2">100N</text>
<text x="159.4" y="113.7">C129</text>
<text x="189.7" y="113.7">C36</text>
<text x="47.7" y="118.7">1</text>
<text x="58" y="115.2">9</text>
<text x="74.3" y="115.2">7</text>
<text x="74.3" y="118.7">8</text>
<text x="82.5" y="115.2">LEM_OUT</text>
<text x="117.5" y="115.3">10.7K</text>
<text x="134.5" y="115.3">3.3K</text>
<text x="159.6" y="115.5">100N</text>
<text x="189.9" y="115.5">10N</text>
<text x="47.6" y="125.9">3</text>
<text x="47.6" y="122.3">2</text>
<text x="102.4" y="125.3">ALT_VALUE_SEC5=5.62K</text>
<text x="102.4" y="123.3">VALUE=2.43K</text>
<text x="102.4" y="121.6">R53</text>
<text x="127.4" y="120.9">C38</text>
<text x="127.5" y="122.6">1.5U</text>
<text x="47.6" y="129.4">4</text>
<text x="84.6" y="126">R146</text>
<text x="84.6" y="131.6">ALT_PARTNO_SEC5=GAA232FY19</text>
<text x="84.6" y="129.8">ALT_VALUE_SEC5=4.22K</text>
<text x="84.6" y="127.8">VALUE=3.01K</text>
<text x="102.4" y="127.1">ALT_PARTNO_SEC5=GAA232FY9</text>
<text x="15.5" y="148.7">2</text>
<text x="15.7" y="144">1</text>
<text x="31.3" y="150.8">3</text>
<text x="45.8" y="152.6">4</text>
<text x="45.8" y="150.8">2</text>
<text x="38.8" y="156.7">1</text>
<text x="254.4" y="197.4">A.</text>
<text x="258.4" y="197.4">Tutat</text>
<text x="254.5" y="201">M.</text>
<text x="258.4" y="201">Dehmlow</text>
<text x="254.5" y="208.1">CA47A-000039</text>
<text x="254.6" y="204.5">M.</text>
<text x="258.5" y="204.5">Mann</text>
</g>
<g font-size="1.5">
<text x="202.2" y="83.6">R51</text>
<text x="95.3" y="88.1">U10</text>
<text x="217.3" y="89.7">U13</text>
<text x="232.5" y="88">U18</text>
<text x="232.5" y="89.7">74HC14</text>
<text x="59.7" y="95.1">CS1</text>
<text x="140.8" y="91.7">U10</text>
<text x="169.5" y="91.5">TIMER</text>
<text x="217.3" y="91.5">PS2561L</text>
<text x="233.6" y="95.1">(VCC:14;GND:7)</text>
<text x="59.7" y="96.9">LTS25NP</text>
<text x="40.1" y="114.7">P14</text>
<text x="40.1" y="116.5">CON4</text>
<text x="33" y="143.2">SMD</text>
<text x="18.7" y="146.7">Z9</text>
<text x="18.7" y="148.5">BZV55C3V3</text>
<text x="33" y="144.9">VR2</text>
<text x="33" y="146.7">LM1117_5V</text>
<text x="8.9" y="154.8">0805</text>
<text x="22.4" y="154.8">1210</text>
<text x="33.7" y="151.6">VIN</text>
<text x="36.9" y="154.5">GND</text>
<text x="38.9" y="151.6">VOUT</text>
<text x="49" y="154.8">0805</text>
<text x="57.9" y="154.8">0603</text>
<text x="8.9" y="161.5">0.125W</text>
<text x="8.9" y="156.4">R43</text>
<text x="9.1" y="159.7">1%</text>
<text x="9.1" y="158.1">10K</text>
<text x="22.3" y="158.3">C39</text>
<text x="22.3" y="156.5">25V</text>
<text x="22.3" y="161.9">20%</text>
<text x="22.4" y="160.1">10U</text>
<text x="30.3" y="161.9">50V</text>
<text x="31.2" y="156.5">0805</text>
<text x="31.2" y="158.3">C131</text>
<text x="31.3" y="160.1">100N</text>
<text x="34.9" y="161.9">10%</text>
<text x="49" y="156.5">50V</text>
<text x="49" y="158.3">C132</text>
<text x="49.1" y="161.9">10%</text>
<text x="49.1" y="160.1">100N</text>
<text x="57.9" y="158.3">C51</text>
<text x="58" y="156.5">10V</text>
<text x="58" y="160.1">1.0U</text>
<text x="58" y="161.9">10%</text>
<text x="165.7" y="184.1">WARNING</text>
<text x="273.4" y="196.6">ORIGINAL DATE</text>
<text x="273.4" y="207.3">SHEET</text>
<text x="281.5" y="204.6">SHEETS</text>
</g>
<g font-size="1.4">
<text x="8.4" y="1.6">CR-10</text>
<text x="14.7" y="1.6">:</text>
<text x="16.8" y="1.6">@PROJ_LIB.PDB_II(SCH_1):PAGE10</text>
<text x="128.3" y="73.7">PVCC=V+15V;NVCC=V-15V</text>
<text x="128.3" y="75.5">GROUP=INV_INTERFACE</text>
<text x="95.3" y="86.2">PVCC=V+15V;NVCC=V-15V</text>
<text x="95.3" y="84.4">GROUP=INV_INTERFACE</text>
<text x="264.2" y="94.2">2B2&lt;</text>
<text x="80.3" y="100.4">?</text>
<text x="80.3" y="98.6">?</text>
<text x="49.1" y="109.3">?</text>
<text x="58" y="131.6">?</text>
<text x="1.9" y="207.3" transform="rotate(-90 1.9 207.3)">OECB_A3</text>
<text x="3.7" y="207.3" transform="rotate(-90 3.7 207.3)">REV 2004-09-06</text>
</g>
<g font-size="1.2">
<text x="94.7" y="98.6">(PVCC,NVCC)</text>
<text x="135.6" y="100.4">(PVCC,NVCC)</text>
<text x="134.5" y="185.9">THIS WORK AND THE INFORMATION IT CONTAINS ARE THE PROPERTY OF OTIS ELEVATOR</text>
<text x="134.5" y="187.7">COMPANY (OTIS). IT IS DELIVERED TO OTHERS ON THE EXPRESS CONDITION THAT IT</text>
<text x="134.5" y="189.5">WILL BE USED ONLY FOR OR ON BEHALF OF OTIS ; THAT NEITHER IT OR NOR THE</text>
<text x="134.6" y="191.3">INFORMATION IT CONTAINS WILL BE REPRODUCED OR DISCLOSED, IN WHOLE OR IN</text>
<text x="134.5" y="194.8">AND ANY COPIES WILL BE PROMPTLY RETURNED TO OTIS.</text>
<text x="134.5" y="193">PART, WITHOUT THE PRIOR WRITTEN CONSENT OF OTIS ; AND THAT ON DEMAND IT</text>
<text x="134.5" y="198.4">UNPUBLISHED WORK (C) OTIS ELEVATOR COMPANY</text>
<text x="134.5" y="200.2">ALL RIGHTS RESERVED.</text>
<text x="159.4" y="207.9">A United Technologies Company</text>
</g>
<g font-size="1.1">
<text x="167.6" y="95.8">CONT</text>
<text x="167.6" y="94.2">THRES</text>
<text x="172.5" y="95.8">DISCH</text>
<text x="174" y="94.2">VCC</text>
<text x="167.5" y="97.8">TRIG</text>
<text x="167.6" y="99.4">RESET</text>
<text x="174" y="99.4">GND</text>
<text x="174" y="97.6">OUT</text>
</g>
</svg>
